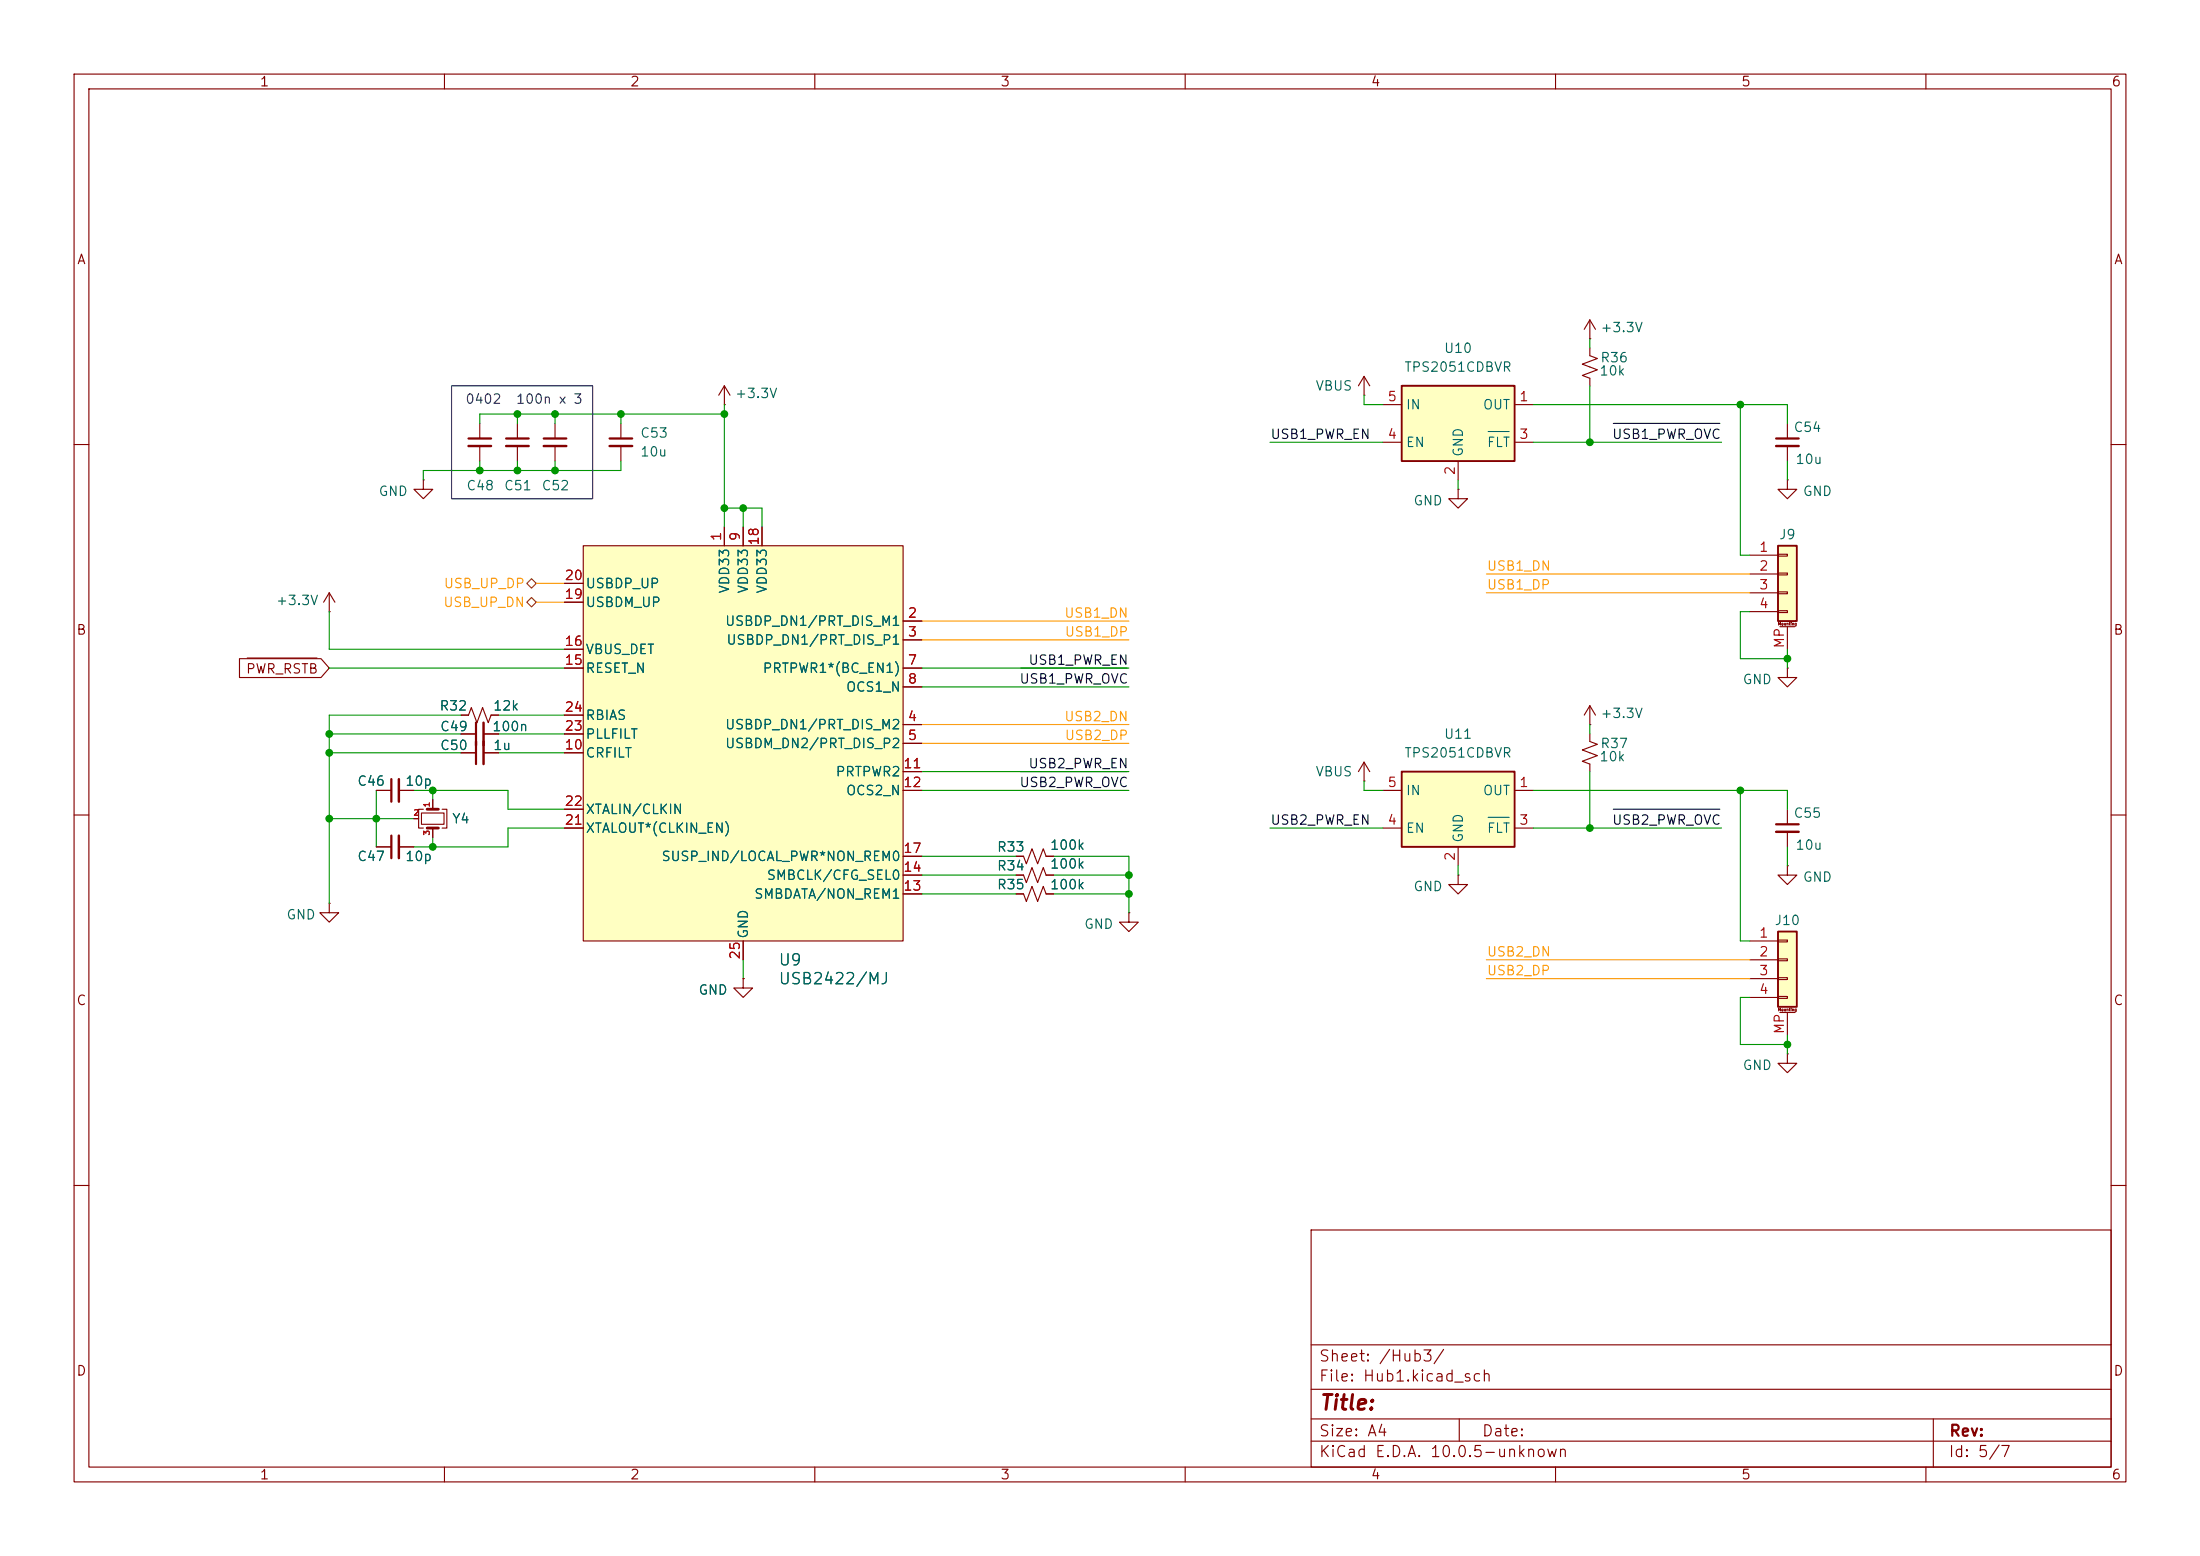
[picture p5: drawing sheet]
<svg xmlns="http://www.w3.org/2000/svg" width="297mm" height="210mm" viewBox="0 0 297 210" stroke-linecap="round" stroke-linejoin="round" font-family="sans-serif">
<g fill="none" stroke="#840000" stroke-width=".15">
<path d="M10 10h277v190h-277zM12 12h273v186h-273zM60 10v2M110 10v2M160 10v2M210 10v2M260 10v2M214.6 47v1l1 .4-2 .7 2 .8-2 .8 1 .4v1M241.3 57.2v2M10 60h2M196.8 66v1.3h-1.2l1.2 1.3 1.3-1.3h-1.3M196.8 66h.1"/>
<path d="M241.3 60.2v2M285 60h2M10 110h2M62.2 101.6h2.1M65.3 101.6h2M137.2 118.1h1l.4 1 .7-2 .8 2 .7-2 .4 1h1M137.2 115.6h1l.4 1 .7-2 .8 2 .7-2 .4 1h1M285 110h2M137.2 120.7h1l.4 1 .7-2.1 .8 2.1 .7-2.1 .4 1.1h1M10 160h2M177 166h108v32h-108zM285 160h2"/>
<path d="M60 198v2M110 198v2M160 198v2M177 194.5h108M177 191.5h108M177 187.5h108M177 181.5h108M197 191.5v3M210 198v2M260 198v2M261 191.5v6.5"/>
</g>
<path d="M239.8 59.2h3M64.3 100.1v3" fill="none" stroke="#840000" stroke-width=".3"/>
<path d="M239.8 60.2h3M65.3 100.1v3" fill="none" stroke="#840000" stroke-width=".33"/>
<path d="M189.2 52.1h15.3v10.1h-15.3z" fill="#ffffc2"/>
<path d="M189.2 52.1h15.3v10.1h-15.3z" fill="none" stroke="#840000" stroke-width=".25"/>
<g fill="none" stroke="#840000" stroke-width=".15">
<path d="M184.1 53.3h.1M184.1 50.8l-.7 1.3M184.1 50.8l.8 1.3M184.1 50.8v2.5M186.7 54.6h2.5M186.7 59.7h2.5M204.5 54.6h2.5M204.5 59.7h2.5M214.6 45.7h.1M214.6 43.2l-.7 1.3M214.6 43.2l.8 1.3M214.6 43.2v2.5"/>
<path d="M196.8 62.2v2.6M241.3 90.2v1.2h-1.3l1.3 1.3 1.3-1.3h-1.3M241.3 90.2h.1M184.1 105.4h.1M184.1 102.9v2.5M184.1 102.9l-.7 1.2M184.1 102.9l.8 1.2M152.4 123.2v1.3h-1.3l1.3 1.2 1.3-1.2h-1.3M152.4 123.2h.1"/>
</g>
<path d="M200.9 58.2h2.8" fill="none" stroke="#006464" stroke-width=".15"/>
<path d="M189.2 104.1h15.3v10.2h-15.3z" fill="#ffffc2"/>
<path d="M189.2 104.1h15.3v10.2h-15.3z" fill="none" stroke="#840000" stroke-width=".25"/>
<g fill="none" stroke="#840000" stroke-width=".15">
<path d="M62.2 96.5h1l.4-1 .8 2 .8-2 .7 2 .4-1h1M62.2 99.1h2.1M65.3 99.1h2M50.8 114.3h2M53.8 114.3h2.1M186.7 106.7h2.5M186.7 111.8h2.5M196.8 118.1v1.3h-1.2l1.2 1.3 1.3-1.3h-1.3M196.8 118.1h.1M196.8 114.3v2.5M204.5 106.7h2.5M204.5 111.8h2.5"/>
<path d="M241.3 116.8v1.3h1.3l-1.3 1.3-1.3-1.3h1.3M241.3 116.8h.1M241.3 109.2v2.1M241.3 112.3v2M44.4 121.9v1.3h-1.2l1.2 1.3 1.3-1.3h-1.3M44.4 121.9h.1M100.3 132.1v1.3h-1.2l1.2 1.2 1.3-1.2h-1.3M100.3 132.1h.1"/>
</g>
<path d="M200.9 110.3h2.8" fill="none" stroke="#006464" stroke-width=".15"/>
<path d="M64.3 97.5v3.1M52.8 112.8v3M239.8 111.3h3" fill="none" stroke="#840000" stroke-width=".3"/>
<path d="M65.3 97.5v3.1M53.8 112.8v3M239.8 112.3h3" fill="none" stroke="#840000" stroke-width=".33"/>
<path d="M240 125.7h2.6v10.2h-2.6z" fill="#ffffc2"/>
<path d="M240 125.7h2.6v10.2h-2.6z" fill="none" stroke="#840000" stroke-width=".25"/>
<g fill="none" stroke="#840000" stroke-width=".15">
<path d="M44.4 82.6h.1M44.4 80l.8 1.3M44.4 80l-.7 1.3M44.4 80v2.6M214.6 99.1v1l1 .4-2 .7 2 .8-2 .7 1 .4v1M214.6 97.8h.1M214.6 95.3v2.5M214.6 95.3l-.7 1.2M214.6 95.3l.8 1.2M50.8 106.7h2M53.8 106.7h2.1M55.9 110.5h.6"/>
<path d="M56.9 109.7h3v1.6h-3zM57.1 109.2h-.6v2.6h.6M58.4 108v1.2M58.4 111.8v1.2M59.7 109.2h.6v2.6h-.6M236.2 127h3.8M236.2 129.5h3.8M236.2 132.1h3.8M236.2 134.6h3.8M240 126.9h1.3v.2h-1.3zM240 129.4h1.3v.3h-1.3zM240 132h1.3v.2h-1.3z"/>
<path d="M240 134.5h1.3v.2h-1.3zM240.3 136.7h2M241.3 136.7v3M241.3 142.2v1.3h-1.3l1.3 1.3 1.3-1.3h-1.3M241.3 142.2h.1"/>
</g>
<path d="M52.8 105.2v3" fill="none" stroke="#840000" stroke-width=".3"/>
<path d="M53.8 105.2v3" fill="none" stroke="#840000" stroke-width=".33"/>
<path d="M57.7 109.2h1.5M57.7 111.8h1.5" fill="none" stroke="#840000" stroke-width=".38"/>
<path d="M240 73.7h2.6v10.1h-2.6z" fill="#ffffc2"/>
<path d="M240 73.7h2.6v10.1h-2.6z" fill="none" stroke="#840000" stroke-width=".25"/>
<path d="M236.2 74.9h3.8M236.2 77.5h3.8M240 74.8h1.3v.3h-1.3zM240 77.3h1.3v.3h-1.3zM240 79.9h1.3v.2h-1.3zM236.2 80h3.8M236.2 82.6h3.8M240 82.4h1.3v.3h-1.3zM240.3 84.6h2M241.3 84.6v3" fill="none" stroke="#840000" stroke-width=".15"/>
<path d="M78.7 73.7h43.2v53.3h-43.2z" fill="#ffffc2"/>
<g fill="none" stroke="#840000" stroke-width=".15">
<path d="M64.8 57.2v2M69.8 57.2v2M74.9 57.2v2M83.8 57.2v2M97.8 54.6h.1M97.8 52.1v2.5M97.8 52.1l-.8 1.2M97.8 52.1l.8 1.2M57.1 64.8v1.2h-1.2l1.2 1.3 1.3-1.3h-1.3M57.1 64.8h.1M64.8 60.2v2M69.8 60.2v2"/>
<path d="M74.9 60.2v2M76.2 78.7h2.5M78.7 73.7h43.2v53.3h-43.2zM83.8 60.2v2M97.8 71.1v2.6M100.3 71.1v2.6M102.9 71.1v2.6M241.3 64.8v1.2h1.3l-1.3 1.3-1.3-1.3h1.3M241.3 64.8h.1M32.3 88.9h11l1.1 1.3-1.1 1.2h-11zM33.4 88.8h9.4M62.2 99.1h2.1"/>
<path d="M62.2 96.5h1M65.3 99.1h2M66.3 96.5h1M76.2 90.2h2.5M76.2 87.6h2.5M76.2 81.3h2.5M76.2 99.1h2.5M76.2 96.5h2.5M121.9 83.8h2.6M121.9 86.4h2.6M121.9 97.8h2.6M121.9 90.2h2.6"/>
<path d="M121.9 92.7h2.6M50.8 106.7h2M50.8 114.3h2M53.8 106.7h2.1M53.8 114.3h2.1M55.9 110.5h.6M58.4 108v1.2M58.4 111.8v1.2M62.2 101.6h2.1M65.3 101.6h2M76.2 101.6h2.5M76.2 111.8h2.5"/>
<path d="M76.2 109.2h2.5M121.9 100.3h2.6M121.9 104.1h2.6M121.9 106.7h2.6M121.9 118.1h2.6M121.9 115.6h2.6M137.2 118.1h1M137.2 115.6h1M141.2 118.1h1M141.2 115.6h1M100.3 132.1h.1M100.3 127v2.5"/>
<path d="M121.9 120.7h2.6M137.2 120.7h1M141.2 120.7h1"/>
</g>
<path d="M63.2 59.2h3.1M68.3 59.2h3.1M73.4 59.2h3.1M82.3 59.2h3" fill="none" stroke="#840000" stroke-width=".3"/>
<path d="M63.2 60.2h3.1M68.3 60.2h3.1M73.4 60.2h3.1M82.3 60.2h3" fill="none" stroke="#840000" stroke-width=".33"/>
<path d="M71.1 78.7l.7-.6 .6 .6-.6 .7zM71.1 81.3l.7-.7 .6 .7-.6 .6z" fill="none" stroke="#725600" stroke-width=".15"/>
<path d="M217.8 57.1h14.4M137.8 90.2h14.4M137.8 104.1h14.4M217.8 109.2h14.4" fill="none" stroke="#0f0f0f" stroke-width=".15"/>
<g fill="none" stroke="#009600" stroke-width=".15">
<path d="M69.8 55.9v1.3M74.9 55.9v1.3M83.8 55.9v1.3M97.8 55.9h-33v1.3M97.8 54.6v16.5M171.4 59.7h15.3M184.1 53.3v1.3h2.6M207 54.6h34.3v2.6M207 59.7h25.4M214.6 45.7v1.3M214.6 52.1v7.6M234.9 54.6v20.3h1.3"/>
<path d="M64.8 62.2v1.3M69.8 62.2v1.3M74.9 62.2v1.3M83.8 62.2v1.3h-26.7v1.3M97.8 68.6h5.1v2.5M100.3 68.6v2.5M196.8 64.8v1.2M241.3 62.2v2.6M44.4 82.6v5h31.8M44.4 90.2h31.8M44.4 99.1h17.8M62.2 96.5h-17.8v25.4"/>
<path d="M67.3 99.1h8.9M67.3 96.5h8.9M124.5 90.2h27.9M124.5 92.7h27.9M214.6 97.8v1.3M236.2 82.6h-1.3v6.3h6.4M241.3 87.6v2.6M44.4 101.6h17.8M44.4 110.5h11.5M50.8 106.7v7.6M55.9 106.7h12.7v2.5h7.6M58.4 106.7v1.3"/>
<path d="M58.4 113v1.3M67.3 101.6h8.9M76.2 111.8h-7.6v2.5h-12.7M124.5 106.7h27.9M124.5 118.1h12.7M124.5 115.6h12.7M124.5 104.1h27.9M142.2 118.1h10.2M142.2 115.6h10.2v7.6M171.4 111.8h15.3M184.1 105.4v1.3h2.6M196.8 116.8v1.3"/>
<path d="M207 106.7h34.3v2.5M207 111.8h25.4M214.6 104.1v7.7M234.9 106.7v20.3h1.3M241.3 114.3v2.5M100.3 129.5v2.6M124.5 120.7h12.7M142.2 120.7h10.2M236.2 134.6h-1.3v6.4h6.4M241.3 139.7v2.5"/>
</g>
<path d="M72.4 78.7h3.8M200.7 77.5h35.5M72.4 81.3h3.8M124.5 97.8h27.9M124.5 86.4h27.9M124.5 83.8h27.9M200.7 80h35.5M124.5 100.3h27.9M200.7 132.1h35.5M200.7 129.5h35.5" fill="none" stroke="#f90" stroke-width=".15"/>
<path d="M61 52.1h19v15.2h-19z" fill="none" stroke="#0000c2" stroke-width=".15"/>
<g fill="#009600" stroke="#009600" stroke-width=".14">
<circle cx="69.8" cy="55.9" r=".46"/>
<circle cx="69.8" cy="63.5" r=".46"/>
<circle cx="74.9" cy="55.9" r=".46"/>
<circle cx="83.8" cy="55.9" r=".46"/>
<circle cx="64.8" cy="63.5" r=".46"/>
<circle cx="152.4" cy="120.7" r=".46"/>
<circle cx="152.4" cy="118.1" r=".46"/>
<circle cx="58.4" cy="106.7" r=".46"/>
<circle cx="50.8" cy="110.5" r=".46"/>
<circle cx="44.4" cy="110.5" r=".46"/>
<circle cx="44.4" cy="101.6" r=".46"/>
<circle cx="44.4" cy="99.1" r=".46"/>
<circle cx="58.4" cy="114.3" r=".46"/>
<circle cx="234.9" cy="106.7" r=".46"/>
<circle cx="214.6" cy="111.8" r=".46"/>
<circle cx="241.3" cy="141" r=".46"/>
<circle cx="241.3" cy="88.9" r=".46"/>
<circle cx="214.6" cy="59.7" r=".46"/>
<circle cx="234.9" cy="54.6" r=".46"/>
<circle cx="74.9" cy="63.5" r=".46"/>
<circle cx="97.8" cy="55.9" r=".46"/>
<circle cx="97.8" cy="68.6" r=".46"/>
<circle cx="100.3" cy="68.6" r=".46"/>
</g>
<text font-size="2" fill="#840000" x="178" y="190.8">Title:</text>
<g font-size="1.5" fill="#006464">
<text x="105" y="130.7">U9</text>
<text x="105" y="133.2">USB2422/MJ</text>
</g>
<g font-size="1.5" fill="#840000">
<text x="178" y="184.1">Sheet: /Hub3/</text>
<text x="178" y="186.8">File: Hub1.kicad_sch</text>
<text x="178" y="197">KiCad E.D.A. 10.0.5-unknown</text>
<text x="178" y="194.2">Size: A4</text>
<text x="200" y="194.2">Date:</text>
<text x="263" y="197">Id: 5/7</text>
<text x="263" y="194.2">Rev:</text>
</g>
<g font-size="1.3" fill="#840000">
<text x="35" y="12">1</text>
<text x="85" y="12">2</text>
<text x="135" y="12">3</text>
<text x="185" y="12">4</text>
<text x="235" y="12">5</text>
<text x="285" y="12">6</text>
<text x="10.3" y="36">A</text>
<text x="285.3" y="36">A</text>
<text x="10.2" y="86">B</text>
<text x="285.2" y="86">B</text>
<text x="33.1" y="91.2">PWR_RSTB</text>
<text x="10.2" y="136">C</text>
<text x="285.2" y="136">C</text>
<text x="10.2" y="186">D</text>
<text x="285.2" y="186">D</text>
<text x="35" y="200">1</text>
<text x="85" y="200">2</text>
<text x="135" y="200">3</text>
<text x="185" y="200">4</text>
<text x="235" y="200">5</text>
<text x="285" y="200">6</text>
</g>
<g font-size="1.3" fill="#006464">
<text x="194.8" y="48">U10</text>
<text x="216" y="45.2">+3.3V</text>
<text x="177.5" y="53">VBUS</text>
<text x="189.5" y="50.5">TPS2051CDBVR</text>
<text x="215.8" y="51">10k</text>
<text x="216" y="49.2">R36</text>
<text x="86.3" y="59.4">C53</text>
<text x="99.1" y="54">+3.3V</text>
<text x="189.7" y="55.6">IN</text>
<text x="200.1" y="55.6">OUT</text>
<text x="242" y="58.6">C54</text>
<text x="86.3" y="61.9">10u</text>
<text x="189.7" y="60.7">EN</text>
<text x="197.8" y="61.7" transform="rotate(-90 197.8 61.7)">GND</text>
<text x="200.7" y="60.7">FLT</text>
<text x="242.3" y="62.9">10u</text>
<text x="51" y="67.3">GND</text>
<text x="62.9" y="66.5">C48</text>
<text x="68" y="66.5">C51</text>
<text x="73" y="66.5">C52</text>
<text x="190.7" y="68.5">GND</text>
<text x="243.3" y="67.3">GND</text>
<text x="240.1" y="73.1">J9</text>
<text x="37.2" y="82">+3.3V</text>
<text x="79" y="82.2">USBDM_UP</text>
<text x="79" y="79.7">USBDP_UP</text>
<text x="98.8" y="80.2" transform="rotate(-90 98.8 80.2)">VDD33</text>
<text x="101.3" y="80.2" transform="rotate(-90 101.3 80.2)">VDD33</text>
<text x="103.8" y="80.2" transform="rotate(-90 103.8 80.2)">VDD33</text>
<text x="79" y="88.6">VBUS_DET</text>
<text x="97.8" y="84.8">USBDP_DN1/PRT_DIS_M1</text>
<text x="98" y="87.3">USBDP_DN1/PRT_DIS_P1</text>
<text x="79" y="91.1">RESET_N</text>
<text x="102.9" y="91.1">PRTPWR1*(BC_EN1)</text>
<text x="114.1" y="93.7">OCS1_N</text>
<text x="235.2" y="92.7">GND</text>
<text x="59.2" y="96.2">R32</text>
<text x="59.3" y="101.5">C50</text>
<text x="59.3" y="99">C49</text>
<text x="66.4" y="99">100n</text>
<text x="66.5" y="96.2">12k</text>
<text x="66.5" y="101.5">1u</text>
<text x="79" y="100">PLLFILT</text>
<text x="79" y="97.5">RBIAS</text>
<text x="97.8" y="98.8">USBDP_DN1/PRT_DIS_M2</text>
<text x="97.8" y="101.3">USBDM_DN2/PRT_DIS_P2</text>
<text x="194.8" y="100">U11</text>
<text x="216" y="101.3">R37</text>
<text x="216" y="97.2">+3.3V</text>
<text x="48.1" y="106.4">C46</text>
<text x="54.6" y="106.4">10p</text>
<text x="79" y="102.6">CRFILT</text>
<text x="112.7" y="105.1">PRTPWR2</text>
<text x="114.1" y="107.6">OCS2_N</text>
<text x="177.5" y="105.1">VBUS</text>
<text x="189.5" y="102.6">TPS2051CDBVR</text>
<text x="189.7" y="107.6">IN</text>
<text x="200.1" y="107.6">OUT</text>
<text x="215.8" y="103.1">10k</text>
<text x="60.9" y="111.5">Y4</text>
<text x="79" y="112.7">XTALOUT*(CLKIN_EN)</text>
<text x="79" y="110.2">XTALIN/CLKIN</text>
<text x="189.7" y="112.7">EN</text>
<text x="197.8" y="113.8" transform="rotate(-90 197.8 113.8)">GND</text>
<text x="200.7" y="112.7">FLT</text>
<text x="242" y="110.7">C55</text>
<text x="48.1" y="116.5">C47</text>
<text x="54.6" y="116.5">10p</text>
<text x="89.2" y="116.5">SUSP_IND/LOCAL_PWR*NON_REM0</text>
<text x="103.4" y="119.1">SMBCLK/CFG_SEL0</text>
<text x="134.5" y="117.8">R34</text>
<text x="134.5" y="115.3">R33</text>
<text x="141.7" y="117.5">100k</text>
<text x="141.7" y="115">100k</text>
<text x="242.3" y="115">10u</text>
<text x="243.3" y="119.3">GND</text>
<text x="38.6" y="124.4">GND</text>
<text x="101.7" y="121.6">SMBDATA/NON_REM1</text>
<text x="134.5" y="120.3">R35</text>
<text x="141.7" y="120.3">100k</text>
<text x="146.3" y="125.7">GND</text>
<text x="190.7" y="120.6">GND</text>
<text x="239.5" y="125.2">J10</text>
<text x="101.3" y="126.8" transform="rotate(-90 101.3 126.8)">GND</text>
<text x="94.2" y="134.6">GND</text>
<text x="235.2" y="144.7">GND</text>
</g>
<g font-size="1.3" fill="#0000c2">
<text x="62.7" y="54.8">0402</text>
<text x="69.6" y="54.8">100n x 3</text>
</g>
<g font-size="1.3" fill="#0f0f0f">
<text x="171.4" y="59.6">USB1_PWR_EN</text>
<text x="217.5" y="59.6">USB1_PWR_OVC</text>
<text x="137.5" y="92.6">USB1_PWR_OVC</text>
<text x="138.7" y="90">USB1_PWR_EN</text>
<text x="137.5" y="106.6">USB2_PWR_OVC</text>
<text x="138.7" y="104">USB2_PWR_EN</text>
<text x="171.4" y="111.6">USB2_PWR_EN</text>
<text x="217.5" y="111.6">USB2_PWR_OVC</text>
</g>
<g font-size="1.3" fill="#a90000">
<text x="187.2" y="59.6">4</text>
<text x="187.2" y="54.5">5</text>
<text x="205" y="54.5">1</text>
<text x="205" y="59.6">3</text>
<text x="196.7" y="64.2" transform="rotate(-90 196.7 64.2)">2</text>
<text x="97.7" y="73.1" transform="rotate(-90 97.7 73.1)">1</text>
<text x="100.2" y="73.1" transform="rotate(-90 100.2 73.1)">9</text>
<text x="102.7" y="73.7" transform="rotate(-90 102.7 73.7)">18</text>
<text x="237.4" y="74.8">1</text>
<text x="237.4" y="77.3">2</text>
<text x="76.1" y="81.1">19</text>
<text x="76.1" y="78.6">20</text>
<text x="122.5" y="83.7">2</text>
<text x="237.4" y="79.9">3</text>
<text x="237.4" y="82.4">4</text>
<text x="76.1" y="87.5">16</text>
<text x="122.5" y="86.2">3</text>
<text x="241.2" y="87.6" transform="rotate(-90 241.2 87.6)">MP</text>
<text x="76.1" y="90">15</text>
<text x="122.5" y="90">7</text>
<text x="122.5" y="92.6">8</text>
<text x="76.1" y="101.5">10</text>
<text x="76.1" y="98.9">23</text>
<text x="76.1" y="96.4">24</text>
<text x="122.5" y="97.7">4</text>
<text x="122.5" y="100.2">5</text>
<text x="121.9" y="104">11</text>
<text x="121.9" y="106.5">12</text>
<text x="187.2" y="106.5">5</text>
<text x="205" y="106.5">1</text>
<text x="76.1" y="111.6">21</text>
<text x="76.1" y="109.1">22</text>
<text x="187.2" y="111.6">4</text>
<text x="205" y="111.6">3</text>
<text x="121.9" y="118">14</text>
<text x="121.9" y="115.4">17</text>
<text x="196.7" y="116.3" transform="rotate(-90 196.7 116.3)">2</text>
<text x="121.9" y="120.5">13</text>
<text x="100.2" y="129.6" transform="rotate(-90 100.2 129.6)">25</text>
<text x="237.4" y="126.9">1</text>
<text x="237.4" y="129.4">2</text>
<text x="237.4" y="131.9">3</text>
<text x="237.4" y="134.5">4</text>
<text x="241.2" y="139.7" transform="rotate(-90 241.2 139.7)">MP</text>
</g>
<g font-size="1.3" fill="#f90">
<text x="200.6" y="77.3">USB1_DN</text>
<text x="59.8" y="82.2">USB_UP_DN</text>
<text x="59.8" y="79.7">USB_UP_DP</text>
<text x="143.6" y="83.7">USB1_DN</text>
<text x="200.6" y="79.9">USB1_DP</text>
<text x="143.6" y="86.2">USB1_DP</text>
<text x="143.6" y="97.7">USB2_DN</text>
<text x="143.6" y="100.2">USB2_DP</text>
<text x="200.6" y="129.4">USB2_DN</text>
<text x="200.6" y="132">USB2_DP</text>
</g>
<g font-size=".8" fill="#a90000">
<text x="55.8" y="110.3">2</text>
<text x="58.2" y="112.8" transform="rotate(-90 58.2 112.8)">3</text>
<text x="58.2" y="109" transform="rotate(-90 58.2 109)">1</text>
</g>
<g font-size=".4" fill="#840000">
<text x="240" y="84.5">Mounting</text>
<text x="240" y="136.6">Mounting</text>
</g>
</svg>
